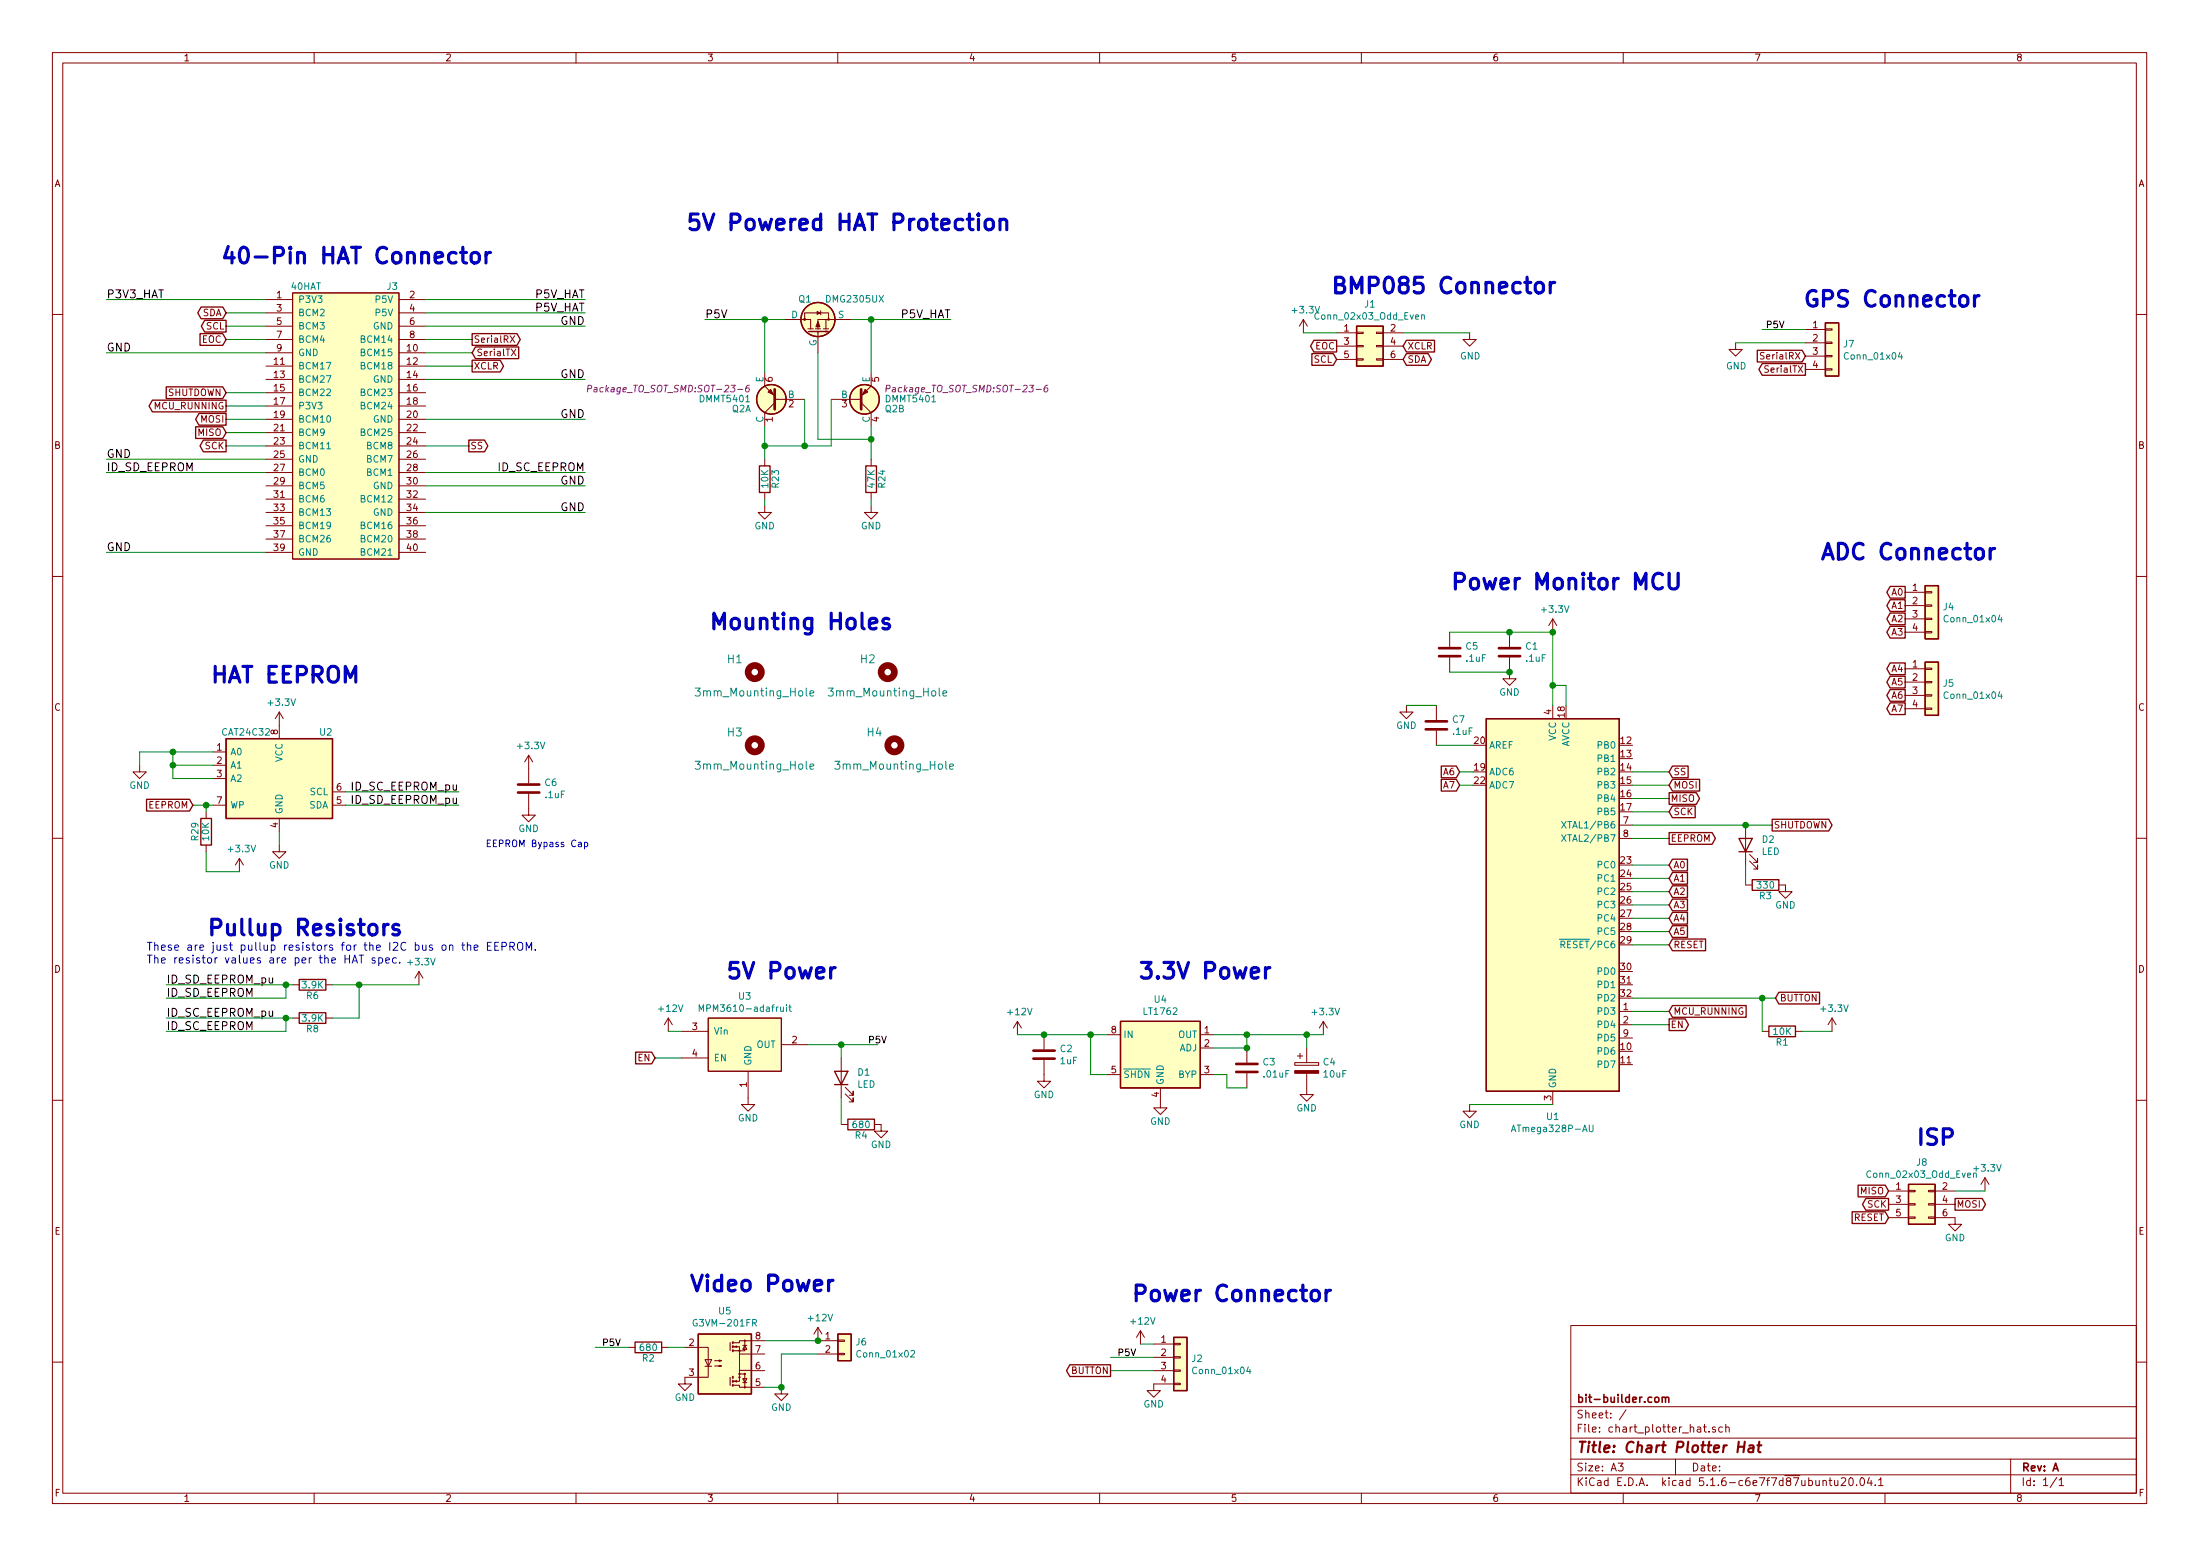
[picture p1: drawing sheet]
<svg xmlns="http://www.w3.org/2000/svg" width="420mm" height="297mm" viewBox="0 0 420 297" stroke-linecap="round" stroke-linejoin="round" font-family="sans-serif">
<g fill="none" stroke="#840000" stroke-width=".19">
<path d="M10 10h400v277h-400zM12 12h396v273.1h-396zM60 10v2M110 10v2M160 10v2M210 10v2M260 10v2M310 10v2M360 10v2M50.8 57.2h5.1M50.8 59.7h5.1M55.9 55.9h20.3v50.8h-20.3z"/>
<path d="M76.2 57.2h5.1M76.2 59.7h5.1M156.7 59.3v.8M10 60h2M50.8 67.3h5.1M50.8 69.9h5.1M50.8 72.4h5.1M50.8 75h5.1M50.8 77.5h5.1M50.8 62.3h5.1M50.8 64.8h5.1M76.2 67.3h5.1"/>
<path d="M76.2 69.9h5.1M76.2 72.4h5.1M76.2 75h5.1M76.2 77.5h5.1M76.2 62.3h5.1M76.2 64.8h5.1M97.4 64.1l.9 1.3M97.7 66.6l.8 1.3M98.3 64.1l-.9 1.3M98.5 66.6l-.8 1.3M146 71.2v2.5l2 1.9M148 76.9l-2 1.9v2.5"/>
<path d="M148 76.2h5.7M149.9 61h4.9v1.8M153.7 61v-1.3h4.5v1.3M154.3 62.8h1M155.7 62.8h1M156.2 63.5v3.8M157.2 62.8h1M157.7 61v1.8M158.7 76.2h5.8M162.6 61h-6.4v1.8M164.5 76.9l1.9 1.9v2.5M166.4 71.2v2.5l-1.9 1.9"/>
<path d="M248.9 61l-.7 1.3M248.9 61v2.5M248.9 61l.8 1.3M255.3 63.5h3.8M255.3 66.1h3.8M255.3 68.6h3.8M259.1 68.5h1.2v.2h-1.2zM259.1 63.4h1.2v.3h-1.2zM259.1 65.9h1.2v.3h-1.2zM262.9 68.5h1.3v.2h-1.3zM262.9 63.4h1.3v.3h-1.3zM262.9 65.9h1.3v.3h-1.3z"/>
<path d="M264.2 63.5h3.8M264.2 66.1h3.8M264.2 68.6h3.8M280.7 63.5v1.3h1.2l-1.2 1.3-1.3-1.3h1.3M331.5 65.4v1.3h1.2l-1.2 1.3-1.3-1.3h1.3M336.9 67.3h-.5l-.2 .1v.4l.6 .2 .1 .3-.2 .2h-.5M344.8 62.9h3.8M344.8 65.4h3.8M344.8 68h3.8M344.8 70.5h3.8M348.6 70.4h1.3v.2h-1.3zM348.6 67.9h1.3v.2h-1.3z"/>
<path d="M348.6 62.8h1.3v.2h-1.3zM348.6 65.3h1.3v.3h-1.3zM408 60h2M50.8 80h5.1M50.8 82.6h5.1M50.8 85.1h5.1M50.8 87.7h5.1M50.8 90.2h5.1M50.8 92.7h5.1M50.8 95.3h5.1M50.8 97.8h5.1M76.2 80h5.1"/>
<path d="M76.2 82.6h5.1M76.2 85.1h5.1M76.2 87.7h5.1M76.2 90.2h5.1M76.2 92.7h5.1M76.2 95.3h5.1M76.2 97.8h5.1M146 96.6v1.2h1.3l-1.3 1.3-1.2-1.3h1.2M146 87.7v1.2M146 94v1.3M166.4 96.6v1.2h1.2l-1.2 1.3-1.3-1.3h1.3M166.4 87.7v1.2"/>
<path d="M166.4 94v1.3M10 110h2M50.8 100.4h5.1M50.8 102.9h5.1M50.8 105.4h5.1M76.2 100.4h5.1M76.2 102.9h5.1M76.2 105.4h5.1M296.5 118.1l-.7 1.3M296.5 118.1v2.6M296.5 118.1l.8 1.3M363.9 113.1h3.8"/>
<path d="M363.9 115.6h3.8M363.9 118.1h3.8M367.7 118h1.2v.3h-1.2zM367.7 112.9h1.2v.3h-1.2zM367.7 115.5h1.2v.2h-1.2zM408 110h2M53.3 135.9l-.7 1.3M53.3 135.9v5.1M53.3 135.9l.8 1.3M268.6 134.7v1.2h1.3l-1.3 1.3-1.3-1.3h1.3M274.3 134.7v2.8M274.3 139.5v2.8"/>
<path d="M276.9 120.7v2.8M276.9 125.5v2.8M288.3 125.5v4.1h1.3l-1.3 1.2-1.3-1.2h1.3M288.3 120.7v2.8M296.5 134.7v2.5M363.9 127.7h3.8M363.9 130.2h3.8M363.9 132.8h3.8M363.9 135.3h3.8M363.9 120.7h3.8M367.7 135.2h1.2v.2h-1.2zM367.7 132.6h1.2v.3h-1.2z"/>
<path d="M367.7 127.5h1.2v.3h-1.2zM367.7 130.1h1.2v.2h-1.2zM367.7 120.6h1.2v.2h-1.2zM26.7 146.1v1.3h1.2l-1.2 1.2-1.3-1.2h1.3M39.4 155v1.2M40.6 143.5h2.6M40.6 146.1h2.6M40.6 148.6h2.6M40.6 153.7h2.6M53.3 156.2v2.6M63.5 153.7h2.5M63.5 151.2h2.5"/>
<path d="M101 151.5v4.1h1.2l-1.2 1.3-1.3-1.3h1.3M101 144.2l-.8 1.3M101 144.2v5.3M101 144.2l.7 1.3M309.2 157.5h2.6M333.4 157.5v7.6M10 160h2M39.4 161.3v1.3M45.7 163.9l-.7 1.2M45.7 163.9v2.5M45.7 163.9l.8 1.2M53.3 161.3v1.3h1.3l-1.3 1.3-1.2-1.3h1.2"/>
<path d="M309.2 160.1h2.6M333.4 168.9h1.2M334.1 164.4l1.6 1.5v-.8v.8h-.8M334.1 163.1l1.6 1.5v-.7v.7h-.8M339.7 168.9h1.3v1.3h1.3l-1.3 1.3-1.3-1.3h1.3M408 160h2M55.9 188h1.2M55.9 194.3h1.2M62.2 188h1.3M62.2 194.3h1.3M80 185.5l-.8 1.2M80 185.5v2.5"/>
<path d="M80 185.5l.8 1.2M127.6 194.3l-.7 1.3M127.6 194.3v2.6M127.6 194.3l.8 1.3M130.2 196.9h5.1M135.3 194.3h13.9v10.2h-13.9zM149.2 199.4h5.1M194.3 195l-.8 1.3M194.3 195v2.5M194.3 195l.8 1.3M199.4 197.5v2.8M211.5 197.5h2.5"/>
<path d="M229.2 197.5h2.6M252.7 195l-.7 1.3M252.7 195v2.5M252.7 195l.8 1.3M309.2 193.1h2.6M309.2 195.6h2.6M309.2 198.2h2.6M336.5 196.9h1.3M342.9 196.9h1.3M349.9 194.3l-.8 1.3M349.9 194.3v2.6M349.9 194.3l.7 1.3"/>
<path d="M10 210h2M130.2 202h5.1M142.9 204.5v6.4h1.2l-1.2 1.2-1.3-1.2h1.3M160.7 214.7h1.2M160.7 202v7.6M161.4 208.8l1.5 1.5v-.7v.7h-.7M161.4 207.6l1.5 1.5v-.8v.8h-.7M167 214.7h1.3v1.2h1.2l-1.2 1.3-1.3-1.3h1.3M199.4 202.3v4.1h1.3l-1.3 1.3-1.3-1.3h1.3M211.5 205.1h2.5M221.6 207.7v3.8h1.3l-1.3 1.3-1.3-1.3h1.3M229.2 200.1h2.6"/>
<path d="M229.2 205.1h2.6M238.1 200.1v2.8M238.1 204.9v2.8M247.3 202.9h4.5v.5h-4.5zM247.8 201.6h1M248.3 201.1v1M249.6 204.9v4.1h1.2l-1.2 1.2-1.3-1.2h1.3M249.6 200.1v2.8M280.7 210.9v1.2h1.2l-1.2 1.3-1.3-1.3h1.3M296.5 208.3v2.6M408 210h2M360.7 227.4h3.8"/>
<path d="M360.7 229.9h3.8M360.7 232.4h3.8M364.5 232.3h1.3v.3h-1.3zM364.5 227.2h1.3v.3h-1.3zM364.5 229.8h1.3v.2h-1.3zM368.3 232.3h1.3v.3h-1.3zM368.3 227.2h1.3v.3h-1.3zM368.3 229.8h1.3v.2h-1.3zM369.6 232.4h3.8v1.3h1.2l-1.2 1.3-1.3-1.3h1.3M369.6 227.4h3.8M369.6 229.9h3.8M379.1 224.8l-.8 1.3"/>
<path d="M379.1 224.8v2.6M379.1 224.8l.8 1.3M120 257.2h1.3M126.4 257.2h1.2M130.8 257.2h4.5v5.7h-4.5v1.3h1.3l-1.3 1.3-1.3-1.3h1.3M134.6 259.5h1.3l-.6 1.3zM136.5 259.8h1.2l-.3 .1v-.3l.3 .2M140 257.8h1.2M140.1 257.1h1.1v6.6h-1.1M140.2 257.1l.5-.1v.2zM141.2 258.5h4.8M141.9 256.8h.7"/>
<path d="M142.2 255.9v2h-1M142.2 256.8l.4 .8h-.7zM146 255.9h-4.8v.4h-1.1M156.2 253.4v2.5h3.8M156.2 258.5h3.8M156.2 253.4l-.8 1.3M156.2 253.4l.8 1.3M160 258.4h1.3v.2h-1.3zM160 255.8h1.3v.3h-1.3zM217.8 254l-.8 1.3M217.8 254v2.6M217.8 254l.8 1.3"/>
<path d="M220.3 256.6h3.9M220.3 259.1h3.9M224.2 256.4h1.2v.3h-1.2zM224.2 259h1.2v.2h-1.2zM300 253h108v32.1h-108zM10 260h2M134.6 260.8h1.3M136.5 260.8h1.2l-.3 .1v-.3l.3 .2M140.1 264.5h1.1v.3h4.8M140.2 263.7l.5-.1v.2zM141.2 262.3h1v2.5M141.2 261.6h2.3"/>
<path d="M141.9 263.2h.7l-.4 .7zM141.9 263.9h.7M143.5 261.7h2.5M149.2 264.8v1.3h1.3l-1.3 1.3-1.2-1.3h1.2M220.3 261.7h3.9M224.2 264.1h1.2v.2h-1.2zM224.2 261.5h1.2v.3h-1.2zM224.2 264.2h-3.9v1.3h1.3l-1.3 1.2-1.2-1.2h1.2M300 278.5h108M300 274.5h108M300 268.5h108M309 279.3h1l-.5 .6 .4 .1v.7l-.2 .1-.7-.1"/>
<path d="M310.5 269.1l-1.2 2M320 278.5v3M325.3 272.4h.6M325.5 271.9v1.3l.4 .2M326.4 273.3v.1M327.6 272.5a.37 .37 0 0 0-.6 .1l.1 .2 .5 .2 .1 .1-.2 .3-.5-.1M329 272.5l-.5-.1-.3 .3 .1 .6 .2 .1 .5-.1M329.6 272.5h.1a.37 .37 0 0 1 .6 .1v.8M329.6 271.9v1.5M384 278.5v6.6M408 260h2M60 285.1v1.9"/>
<path d="M110 285.1v1.9M160 285.1v1.9M210 285.1v1.9M260 285.1v1.9M300 281.5h108M310 285.1v1.9M348.2 282.7l.2-.1 .3 .1 .1 .9M349.3 282.6h.6M349.5 282.1v1.3l.4 .2M350.4 282.6v.9l.4 .1 .2-.1M351 282.6v1M351.6 282.3l.6-.2 .3 .4-.9 1.1h.9"/>
<path d="M353.2 282.3l.4-.2a.94 .94 0 0 1 0 1.5l-.5-.3v-.6zM354.6 283.5v.1M355.4 282.2l.2-.1a.8 .8 0 0 1 .5 .8 .8 .8 0 0 1-.5 .7 1 1 0 0 1-.2-1.4zM357 282l-.4 1.1h1M357.4 282.6v1M358.1 283.5v.1M358.8 282.5l.4-.4v1.5M358.8 283.6h.8M360 285.1v1.9M392.8 282l-1.3 2M393.2 282.5l.5-.4v1.5M393.2 283.6h.9"/>
<circle cx="141.2" cy="257.8" r=".13"/>
<circle cx="142.2" cy="255.9" r=".13"/>
<circle cx="141.2" cy="262.9" r=".13"/>
<circle cx="141.2" cy="262.3" r=".13"/>
<circle cx="142.2" cy="264.8" r=".13"/>
<circle cx="142.2" cy="262.3" r=".13"/>
</g>
<path d="M332 276.2h1.1M332.1 275.2l-.3 2M333.2 275.2l-.2 2M334.1 276h.7v1.2M334.9 276.4l-.7 .1a.41 .41 0 0 0-.3 .3 .41 .41 0 0 0 .2 .4l.7-.1M335.6 275.9h.8M336 275.2l-.2 1.7 .1 .2 .3 .1" fill="none" stroke="#840000" stroke-width=".41"/>
<path d="M316.1 266.8l.2-.1 .4 .1v.8l-.2 .1-.4-.1zM317.4 266.8l.3-.1 .3 .1 .1 .9M317.4 266.7v1M318.1 266.9a.34 .34 0 0 1 .3-.2 .34 .34 0 0 1 .3 .2v.8" fill="none" stroke="#840000" stroke-width=".3"/>
<g fill="#ffffc2" stroke="#ffffc2" stroke-width=".19">
<path d="M160 254.7h2.6v5.1h-2.6z"/>
<path d="M214 195h15.2v12.7h-15.2z"/>
<path d="M283.8 137.2h25.4v71.1h-25.4z"/>
<path d="M259.1 62.3h5.1v7.6h-5.1z"/>
<path d="M367.7 126.4h2.5v10.2h-2.5z"/>
<path d="M367.7 111.8h2.5v10.2h-2.5z"/>
<path d="M133.3 254.7h10.2v11.4h-10.2z"/>
<path d="M135.3 194.3h13.9v10.2h-13.9z"/>
<path d="M224.2 255.3h2.5v10.2h-2.5z"/>
<path d="M364.5 226.1h5.1v7.6h-5.1z"/>
<path d="M348.6 61.6h2.6v10.2h-2.6z"/>
<path d="M43.2 141h20.3v15.2h-20.3z"/>
<path d="M55.9 55.9h20.3v50.8h-20.3z"/>
<circle cx="165.1" cy="76.2" r="2.82"/>
<circle cx="147.3" cy="76.2" r="2.82"/>
<circle cx="156.2" cy="61" r="3.3"/>
</g>
<g fill="none" stroke="#840000" stroke-width=".25">
<path d="M38.4 58.6h4.1l.7 1.1-.7 1.1h-4.1l-.6-1.1zM29.1 76.4h14.1v2.2h-14.1l-.6-1.1zM31.7 73.8h10.8l.7 1.2-.7 1.1h-10.8zM38 78.9h5.2v2.3h-5.2l-.6-1.2zM38.2 63.7h4.3l.7 1.1-.7 1.1h-4.3zM39.1 61.1h4.1v2.3h-4.1l-.6-1.1zM90.2 63.7h8.5l.7 1.1-.7 1.1h-8.5zM90.2 68.8h5.3l.7 1.1-.7 1.1h-5.3zM90.8 66.2h8.3v2.3h-8.3l-.6-1.2zM154.4 63.3h3.7h-.5h.3M156.2 63.3v.2M250.5 67.5h4.1l.7 1.1-.7 1.1h-4.1z"/>
<path d="M250.9 65h4.4v2.2h-4.4l-.6-1.1zM259.1 62.3h5.1v7.6h-5.1zM268.6 65h5.4v2.2h-5.4l-.6-1.1zM268.6 67.5h4.1l.7 1.1-.7 1.1h-4.1l-.6-1.1zM335.6 66.9h8.6l.6 1.1-.6 1.1h-8.6zM336.5 69.4h8.3v2.2h-8.3l-.6-1.1zM348.6 61.6h2.6v10.2h-2.6zM37.4 81.5h5.1l.7 1.1-.7 1.1h-5.1zM38.8 84h4.4v2.2h-4.4l-.6-1.1zM89.5 84h3l.7 1.1-.7 1.1h-3zM145 88.9h2.1v5.1h-2.1zM165.4 88.9h2v5.1h-2z"/>
<path d="M361 111.9h2.9v2.3h-2.9l-.7-1.1zM361 119.6h2.9v2.2h-2.9l-.7-1.1zM361 117h2.9v2.3h-2.9l-.7-1.2zM361 114.5h2.9v2.2h-2.9l-.7-1.1zM367.7 111.8h2.5v10.2h-2.5zM283.8 137.2h25.4v71.1h-25.4zM361 134.2h2.9v2.2h-2.9l-.7-1.1zM361 131.6h2.9v2.3h-2.9l-.7-1.1zM361 129.1h2.9v2.2h-2.9l-.7-1.1zM361 126.6h2.9v2.2h-2.9l-.7-1.1zM367.7 126.4h2.5v10.2h-2.5zM28 152.6h8.2l.6 1.1-.6 1.1h-8.2z"/>
<path d="M38.4 156.2h2v5.1h-2zM43.2 141h20.3v15.2h-20.3zM275.3 148.8h2.8l.7 1.1-.7 1.1h-2.8zM275.3 146.2h2.8l.7 1.2-.7 1.1h-2.8zM318.8 158.9h8.2l.6 1.2-.6 1.1h-8.2zM318.8 151.3h5.2l.6 1.1-.6 1.2h-5.2zM319.4 148.8h5.2v2.2h-5.2l-.6-1.1zM319.4 146.2h3v2.3h-3l-.6-1.1zM319.4 153.9h4.3v2.2h-4.3l-.6-1.1zM338.5 156.4h10.7l.7 1.1-.7 1.1h-10.7zM319.4 176.7h2.9v2.3h-2.9l-.6-1.2zM319.4 174.2h2.9v2.2h-2.9l-.6-1.1z"/>
<path d="M319.4 171.6h2.9v2.3h-2.9l-.6-1.1zM319.4 179.3h6.3v2.2h-6.3l-.6-1.1zM319.4 164h2.9v2.3h-2.9l-.6-1.2zM319.4 166.6h2.9v2.2h-2.9l-.6-1.1zM319.4 169.1h2.9v2.2h-2.9l-.6-1.1zM332.1 160.1h2.5l-1.2 2.5zM332.1 162.6h2.5M334.6 167.9h5.1v2.1h-5.1zM57.1 187h5.1v2h-5.1zM57.1 193.3h5.1v2.1h-5.1zM214 195h15.2v12.7h-15.2zM318.8 194.5h3l.7 1.1-.7 1.1h-3z"/>
<path d="M319.4 192h14.1v2.2h-14.1l-.6-1.1zM337.8 195.9h5.1v2h-5.1zM339.7 189.4h7.8v2.3h-7.8l-.6-1.2zM121.4 200.8h3.1l.6 1.2-.6 1.1h-3.1zM159.4 204.5h2.5l-1.2 2.5zM159.4 207h2.5M161.9 213.7h5.1v2h-5.1zM353.7 231.3h6.3l.7 1.1-.7 1.2h-6.3zM354.9 226.2h5.1l.7 1.2-.7 1.1h-5.1zM356.3 228.8h4.4v2.2h-4.4l-.6-1.1zM364.5 226.1h5.1v7.6h-5.1zM373.4 228.8h5.2l.6 1.1-.6 1.1h-5.2z"/>
<path d="M121.3 256.2h5.1v2h-5.1zM133.3 254.7h10.2v11.4h-10.2zM160 254.7h2.6v5.1h-2.6zM224.2 255.3h2.5v10.2h-2.5zM204.3 260.5h7.8v2.3h-7.8l-.6-1.1z"/>
<circle cx="147.3" cy="76.2" r="2.82"/>
<circle cx="156.2" cy="61" r="3.3"/>
<circle cx="165.1" cy="76.2" r="2.82"/>
</g>
<g fill="none" stroke="#008484" stroke-width=".19">
<path d="M271.5 60.2l.2-.1 .3 .1v.7M271.5 60.1v.8M362.9 67.2l-.3 .9h.7M363.2 67.7v.9M62.4 85.7h.7M381.9 117.4l-.3 .9h.8M382.2 117.9v.8M154.7 132.4l.7-.2-.1-.3h-.4l-.2 .2 .1 .7h.5M180.1 132.4l.7-.2-.1-.3h-.4l-.2 .2 .1 .7h.5M381.9 132l-.3 .9h.8M382.2 132.5v.8M154.7 146.3l.7-.1-.1-.3-.4-.1-.2 .2 .1 .8h.5"/>
<path d="M181.4 146.3l.7-.1-.1-.3-.4-.1-.2 .2v.8h.6M298.2 156.8l.9 1.3M298.2 159.3l.9 1.3M299.1 156.8l-.9 1.3M299.1 159.3l-.9 1.3M297.8 179.3h1.3M133.5 193.1v-1.3l.4 .9 .5-.9v1.3M150.2 191.8v.1M150.2 192.2v.9M150.6 192.2h.5M150.8 191.8v1.1l.3 .2M298.1 180.3h.6l.2-.2-.1-.3-.7-.1v1.2"/>
<path d="M298.4 180.3l.5 .6M288.6 216l.5-1.2 .4 1.2M288.8 215.7h.6M303.5 214.8v1l.3 .2h.2l.2-.2v-1M376.9 224.1l.2-.2 .3 .1v.8M376.9 223.9v.9M133.1 252a.59 .59 0 0 0-.7 .5 .59 .59 0 0 0 .7 .6v-.5h-.2M143.7 252.5h.6l.2-.2-.1-.3-.7-.1v1.2M144 252.5l.5 .6M174 257.9l.4-.1 .3 .4-.8 .9h.8M238.4 260.9l-.3 .9h.8M238.7 261.4v.8"/>
</g>
<path d="M272.3 139.2h4.1M272.3 137.7h4.1M274.8 125.3h4.1M274.8 123.7h4.1M286.3 125.3h4M286.3 123.7h4M98.9 151.3h4.1M98.9 149.8h4.1M197.4 202.1h4M197.4 200.6h4M236.1 204.6h4.1M236.1 203.1h4.1" fill="none" stroke="#840000" stroke-width=".51"/>
<g fill="#840000" stroke="#840000" stroke-width=".19">
<path d="M247.3 204.4h4.5v.5h-4.5z"/>
<path d="M165.2 74.3l.5 .5-1 .5z"/>
<path d="M147.2 74.3l.5 1-1-.5z"/>
<path d="M156.2 61.4l.4 1h-.8z"/>
<path d="M156.1 59.5l.6 .3-.6 .2z"/>
<circle cx="158.2" cy="61" r=".15"/>
<circle cx="153.7" cy="61" r=".18"/>
</g>
<path d="M139.4 256.3v1.5M139.4 262.9v1.6" fill="none" stroke="#840000" stroke-width=".2"/>
<path d="M140 257.7v.3M140 257v.2M140 256.2v.2M140 264.3v.3M140 263.6v.2M140 262.8v.3" fill="none" stroke="#840000" stroke-width=".36"/>
<g fill="none" stroke="#840000" stroke-width="1.3">
<circle cx="144.1" cy="128.3" r="1.27"/>
<circle cx="169.5" cy="128.3" r="1.27"/>
<circle cx="144.1" cy="142.3" r="1.27"/>
<circle cx="170.8" cy="142.3" r="1.27"/>
</g>
<g fill="#840000" stroke="#840000" stroke-width=".51">
<path d="M164.5 74.3v3.8z"/>
<path d="M148 74.3v3.8z"/>
</g>
<path d="M112.2 74.2h.7l.1-.5-.7-.2-.1 1.3M143.1 73.5l-.5 .2-.2 .4 .1 .7h.5l.1-.5-.1-.2-.3-.1-.3 .3M169.2 74.2h.6l.2-.5-.7-.2-.1 1.3M200.1 73.5l-.5 .2-.2 .4 .1 .7h.4l.2-.5-.1-.2-.3-.1-.3 .3" fill="none" stroke="#840084" stroke-width=".19"/>
<g fill="none" stroke="#008400" stroke-width=".19">
<path d="M20.3 57.2h30.5M43.2 59.7h7.6M81.3 59.7h30.5M81.3 57.2h30.5M20.3 67.3h30.5M43.2 64.8h7.6M43.2 62.3h7.6M43.2 75h7.6M43.2 77.5h7.6M81.3 64.8h8.9M81.3 62.3h30.5M81.3 69.9h8.9"/>
<path d="M81.3 67.3h8.9M81.3 72.4h30.5M134.6 61h15.3M146 61v10.2M153.7 76.2v8.9M156.2 67.3v16.6h10.2M158.7 76.2v8.9h-12.7M162.6 61h19M166.4 61v10.2M248.9 63.5h6.4M268 63.5h12.7M331.5 65.4h13.3"/>
<path d="M336.5 62.9h8.3M20.3 90.2h30.5M20.3 87.7h30.5M43.2 85.1h7.6M43.2 82.6h7.6M43.2 80h7.6M81.3 85.1h8.2M81.3 80h30.5M81.3 90.2h30.5M81.3 92.7h30.5M81.3 97.8h30.5M146 81.3v6.4"/>
<path d="M146 95.3v1.3M166.4 81.3v6.4M166.4 95.3v1.3M20.3 105.4h30.5M268.6 134.7h5.7M276.9 120.7h19.6v14M276.9 128.3h11.4M296.5 130.8h2.6v3.9M33 143.5v5.1h7.6M33 146.1h7.6M36.8 153.7h3.8M39.4 153.7v1.3"/>
<path d="M40.6 143.5h-13.9v2.6M53.3 158.8v2.5M66 153.7h21.6M66 151.2h21.6M274.3 142.3h7M278.8 147.4h2.5M278.8 149.9h2.5M311.8 157.5h26.7M311.8 147.4h7M311.8 149.9h7M311.8 155h7M311.8 152.4h7"/>
<path d="M39.4 162.6v3.8h6.3M311.8 172.8h7M311.8 160.1h7M311.8 177.8h7M311.8 175.3h7M311.8 170.2h7M311.8 167.7h7M311.8 165.1h7M333.4 165.1v3.8M31.7 194.3h24.2M31.7 188h24.2M54.6 194.3v2.6h-22.9"/>
<path d="M54.6 188v2.5h-22.9M63.5 188h16.5M68.6 188v6.3h-5.1M127.6 196.9h2.6M154.3 199.4h13.3M160.7 199.4v2.6M194.3 197.5h17.2M208.3 197.5v7.6h3.2M231.8 197.5h20.9M238.1 197.5v2.6h-6.3M249.6 197.5v2.6M311.8 190.5h27.3"/>
<path d="M311.8 193.1h7M311.8 180.4h7M311.8 195.6h7M336.5 190.5v6.4M344.2 196.9h5.7M125.1 202h5.1M160.7 209.6v5.1M231.8 205.1h2.5v2.6h3.8M280.7 210.9h15.8M373.4 227.4h5.7M113.7 257.2h6.3M127.6 257.2h3.2"/>
<path d="M146 255.9h10.2M156.2 258.5h-7v6.3h-3.2M212.1 259.1h8.2M217.8 256.6h2.5M212.1 261.7h8.2"/>
</g>
<g fill="none" stroke="#0000c2" stroke-width=".61">
<path d="M88 48.2h1.1M88.4 47.2v2.6l.1 .2 .6 .2M90.1 48.5a.83 .83 0 0 1 1.4 .3v.8a.81 .81 0 0 1-.7 .6 .81 .81 0 0 1-.8-.6zM92.8 48.2v2M93.7 48.2a.77 .77 0 0 0-.9 .6M188.3 42.1a.81 .81 0 0 1 .8-.3 .81 .81 0 0 1 .6 .6v.9a.81 .81 0 0 1-.8 .6 .81 .81 0 0 1-.8-.6v-.9zM191 42.1a.76 .76 0 0 1 1.3 .2v1.6M191 41.8v2.1M293.3 54.2a.81 .81 0 0 1 .9-.3 .81 .81 0 0 1 .6 .6v.8a.81 .81 0 0 1-.8 .6 .81 .81 0 0 1-.8-.6v-.8zM296.1 53.9v2M296.9 53.9a.77 .77 0 0 0-.8 .6M377.1 56.5v2"/>
<path d="M378 56.5a.77 .77 0 0 0-.9 .5M169.7 118.2l-.7-.2-.4 .5 .2 .4 .9 .3 .2 .3-.2 .4-.2 .2h-.6l-.3-.2M318.8 109.4v2.4l.2 .5a.96 .96 0 0 0 1.3-.1l.2-.4v-2.4M348.1 106.7l1-3 1 3M348.4 105.9h1.4M74.1 176.5a.77 .77 0 0 0-.8 .5M76.1 176.6l-.7-.1-.4 .4 .2 .4 .9 .3 .2 .3-.2 .4-.2 .2h-.6l-.3-.2M158.6 184.7v2M159.5 184.7a.77 .77 0 0 0-.9 .6M241.7 184.7v2M242.5 184.7a.77 .77 0 0 0-.8 .6M158.2 244.4v2"/>
<path d="M159.1 244.4a.77 .77 0 0 0-.9 .6M250.5 246.6a.81 .81 0 0 1 .9-.3 .81 .81 0 0 1 .6 .6v.8a.81 .81 0 0 1-.8 .6 .81 .81 0 0 1-.8-.6v-.8zM253.2 246.3v2M254.1 246.3a.82 .82 0 0 0-.9 .6"/>
</g>
<g fill="none" stroke="#0000c2" stroke-width=".19">
<path d="M88.4 179.9v1.3l.3 .2M89.3 179.9v1.5M93.8 179.9h-.7v1.5h.7M95.2 179.9h-.7v1.5h.7M110.5 160.8h.5v.8M111 161.1h-.4l-.2 .2 .1 .3h.5M111.6 160.8h.4l.2 .2-.1 .6h-.5M111.6 160.8v1.3M67.3 183.9l.5-1.6 .5 1.6M67.4 183.4h.7M69 182.3v1.6M71.6 182.9l-.4-.1-.2 .2 .1 .3 .5 .1v.4h-.6"/>
<path d="M72.3 182.9l.5-.1 .3 .3v.5l-.2 .2h-.6M72.3 182.8v1.6M73.7 183.3l.7-.1-.1-.3-.4-.1-.2 .2v.8h.6M75.7 182.9l-.5-.1-.2 .3v.5l.1 .2h.6M76.3 183.7v.2M88.2 180.4h.5M89.3 180.5l.2-.1 .3 .1 .1 .9M90.6 180.9l.7-.1-.1-.3-.4-.1-.2 .2v.7h.6M93.1 180.6h.5M94.5 180.6h.5M95.9 180.7l.7-.1 .1-.2-.1-.4-.7-.1v1.5M97.4 180.7l.7-.1 .1-.2v-.4l-.8-.1v1.5"/>
<path d="M97.7 180.7l.5 .7M98.9 180.1l.3-.2a.53 .53 0 0 1 .6 .5v.5a.51 .51 0 0 1-.7 .4 1.14 1.14 0 0 1-.2-1.2zM100.5 181.4v-1.5l.5 1.1 .5-1.1v1.5M102.2 181.3v.1"/>
</g>
<g fill="#008400" stroke="#008400" stroke-width=".25">
<circle cx="166.4" cy="61" r=".51"/>
<circle cx="208.3" cy="197.5" r=".51"/>
<circle cx="160.7" cy="199.4" r=".51"/>
<circle cx="39.4" cy="153.7" r=".51"/>
<circle cx="156.2" cy="255.9" r=".51"/>
<circle cx="149.2" cy="264.8" r=".51"/>
<circle cx="33" cy="146.1" r=".51"/>
<circle cx="166.4" cy="83.9" r=".51"/>
<circle cx="288.3" cy="120.7" r=".51"/>
<circle cx="296.5" cy="120.7" r=".51"/>
<circle cx="288.3" cy="128.3" r=".51"/>
<circle cx="33" cy="143.5" r=".51"/>
<circle cx="333.4" cy="157.5" r=".51"/>
<circle cx="146.1" cy="61" r=".51"/>
<circle cx="296.5" cy="130.8" r=".51"/>
<circle cx="146.1" cy="85.1" r=".51"/>
<circle cx="238.1" cy="200.1" r=".51"/>
<circle cx="68.6" cy="188" r=".51"/>
<circle cx="153.7" cy="85.1" r=".51"/>
<circle cx="238.1" cy="197.5" r=".51"/>
<circle cx="54.6" cy="188" r=".51"/>
<circle cx="336.5" cy="190.5" r=".51"/>
<circle cx="199.4" cy="197.5" r=".51"/>
<circle cx="249.6" cy="197.5" r=".51"/>
<circle cx="54.6" cy="194.3" r=".51"/>
</g>
<g font-size="4.2" fill="#0000c2">
<text x="130.8" y="44">5V Powered HAT Protection</text>
<text x="41.9" y="50.4">40-Pin HAT Connector</text>
<text x="254" y="56.1">BMP085 Connector</text>
<text x="344.2" y="58.6">GPS Connector</text>
<text x="350.6" y="106.9">ADC Connector</text>
<text x="276.9" y="112.6">Power Monitor MCU</text>
<text x="135.3" y="120.2">Mounting Holes</text>
<text x="40" y="130.4">HAT EEPROM</text>
<text x="39.4" y="178.6">Pullup Resistors</text>
<text x="138.4" y="186.9">5V Power</text>
<text x="217.2" y="186.9">3.3V Power</text>
<text x="365.8" y="218.6">ISP</text>
<text x="131.4" y="246.6">Video Power</text>
<text x="215.9" y="248.5">Power Connector</text>
</g>
<text font-size="2.8" fill="#840000" x="301" y="277.3">Title: Chart Plotter Hat</text>
<g font-size="2.1">
<text x="20.3" y="56.9">P3V3_HAT</text>
<text x="102.2" y="59.5">P5V_HAT</text>
<text x="102.2" y="56.9">P5V_HAT</text>
<text x="107" y="62">GND</text>
<text x="134.6" y="60.7">P5V</text>
<text x="172.1" y="60.7">P5V_HAT</text>
<text x="20.3" y="67.1">GND</text>
<text x="107" y="72.2">GND</text>
<text x="107" y="79.8">GND</text>
<text x="20.3" y="90">ID_SD_EEPROM</text>
<text x="20.3" y="87.4">GND</text>
<text x="95.1" y="90">ID_SC_EEPROM</text>
<text x="107" y="92.5">GND</text>
<text x="107" y="97.6">GND</text>
<text x="20.3" y="105.2">GND</text>
<text x="67.2" y="150.9">ID_SC_EEPROM_pu</text>
<text x="67.2" y="153.5">ID_SD_EEPROM_pu</text>
<text x="31.7" y="187.7">ID_SD_EEPROM_pu</text>
<text x="31.7" y="190.3">ID_SD_EEPROM</text>
<text x="31.7" y="194.1">ID_SC_EEPROM_pu</text>
<text x="31.7" y="196.6">ID_SC_EEPROM</text>
</g>
<g font-size="2.1" fill="#008484">
<text x="139" y="126.6">H1</text>
<text x="164.4" y="126.6">H2</text>
<text x="133.4" y="133">3mm_Mounting_Hole</text>
<text x="158.8" y="133">3mm_Mounting_Hole</text>
<text x="139" y="140.6">H3</text>
<text x="165.7" y="140.6">H4</text>
<text x="133.4" y="146.9">3mm_Mounting_Hole</text>
<text x="160.1" y="146.9">3mm_Mounting_Hole</text>
</g>
<g font-size="2.1" fill="#0000c2">
<text x="27.9" y="181.5">These are just pullup resistors for the I2C bus on the EEPROM.</text>
<text x="27.9" y="183.9">The resistor values are per the HAT spec.</text>
</g>
<g font-size="2.1" fill="#840000">
<text x="301" y="267.8">bit-builder.com</text>
<text x="301" y="273.5">File: chart_plotter_hat.sch</text>
<text x="301" y="270.8">Sheet: /</text>
<text x="301" y="280.9">Size: A3</text>
<text x="323" y="280.9">Date:</text>
<text x="386" y="280.9">Rev: A</text>
<text x="301" y="283.7">KiCad E.D.A. kicad 5.1.6-c6e7f7d87ubuntu20.04.1</text>
<text x="386" y="283.7">Id: 1/1</text>
</g>
<g font-size="1.8" fill="#840000">
<text x="35" y="11.7">1</text>
<text x="85" y="11.7">2</text>
<text x="135" y="11.7">3</text>
<text x="185" y="11.7">4</text>
<text x="235" y="11.7">5</text>
<text x="285" y="11.7">6</text>
<text x="335" y="11.7">7</text>
<text x="385" y="11.7">8</text>
<text x="10.4" y="35.7">A</text>
<text x="408.4" y="35.7">A</text>
<text x="52.9" y="56.9">1</text>
<text x="52.9" y="59.5">3</text>
<text x="78.3" y="56.9">2</text>
<text x="78.3" y="59.5">4</text>
<text x="38.6" y="65.4">EOC</text>
<text x="38.7" y="60.4">SDA</text>
<text x="39.4" y="62.9">SCL</text>
<text x="52.9" y="62">5</text>
<text x="52.9" y="64.6">7</text>
<text x="78.3" y="62">6</text>
<text x="78.3" y="64.6">8</text>
<text x="90.4" y="65.4">SerialRX</text>
<text x="256.7" y="63.3">1</text>
<text x="256.7" y="65.8">3</text>
<text x="265.6" y="63.3">2</text>
<text x="265.6" y="65.8">4</text>
<text x="346.2" y="62.6">1</text>
<text x="346.2" y="65.2">2</text>
<text x="52.4" y="69.6">11</text>
<text x="52.9" y="67.1">9</text>
<text x="77.8" y="67.1">10</text>
<text x="77.8" y="69.6">12</text>
<text x="90.4" y="70.5">XCLR</text>
<text x="91" y="68">SerialTX</text>
<text x="251" y="69.3">SCL</text>
<text x="251.2" y="66.7">EOC</text>
<text x="256.7" y="68.4">5</text>
<text x="265.6" y="68.4">6</text>
<text x="268.8" y="66.7">XCLR</text>
<text x="268.8" y="69.3">SDA</text>
<text x="336.8" y="68.6">SerialRX</text>
<text x="337.5" y="71.2">SerialTX</text>
<text x="346.2" y="67.7">3</text>
<text x="346.2" y="70.3">4</text>
<text x="32" y="75.6">SHUTDOWN</text>
<text x="52.4" y="72.2">13</text>
<text x="52.4" y="74.7">15</text>
<text x="52.4" y="77.3">17</text>
<text x="77.8" y="72.2">14</text>
<text x="77.8" y="74.7">16</text>
<text x="77.8" y="77.3">18</text>
<text x="147.6" y="72.9" transform="rotate(-90 147.6 72.9)">6</text>
<text x="150.6" y="77.8">2</text>
<text x="160.8" y="77.8">3</text>
<text x="167.9" y="72.9" transform="rotate(-90 167.9 72.9)">5</text>
<text x="29.7" y="78.1">MCU_RUNNING</text>
<text x="37.9" y="83.2">MISO</text>
<text x="38.4" y="80.7">MOSI</text>
<text x="52.4" y="79.8">19</text>
<text x="52.4" y="82.3">21</text>
<text x="77.8" y="79.8">20</text>
<text x="77.8" y="82.3">22</text>
<text x="147.6" y="80.5" transform="rotate(-90 147.6 80.5)">1</text>
<text x="167.9" y="80.5" transform="rotate(-90 167.9 80.5)">4</text>
<text x="10.4" y="85.7">B</text>
<text x="39.2" y="85.8">SCK</text>
<text x="52.4" y="84.9">23</text>
<text x="52.4" y="87.4">25</text>
<text x="52.4" y="90">27</text>
<text x="77.8" y="84.9">24</text>
<text x="77.8" y="87.4">26</text>
<text x="77.8" y="90">28</text>
<text x="89.8" y="85.8">SS</text>
<text x="408.4" y="85.7">B</text>
<text x="52.4" y="92.5">29</text>
<text x="52.4" y="95">31</text>
<text x="77.8" y="92.5">30</text>
<text x="77.8" y="95">32</text>
<text x="52.4" y="97.6">33</text>
<text x="52.4" y="100.1">35</text>
<text x="77.8" y="97.6">34</text>
<text x="77.8" y="100.1">36</text>
<text x="52.4" y="102.7">37</text>
<text x="52.4" y="105.2">39</text>
<text x="77.8" y="102.7">38</text>
<text x="77.8" y="105.2">40</text>
<text x="361.3" y="113.7">A0</text>
<text x="365.3" y="112.8">1</text>
<text x="361.3" y="118.8">A2</text>
<text x="361.3" y="116.2">A1</text>
<text x="365.3" y="115.4">2</text>
<text x="365.3" y="117.9">3</text>
<text x="361.3" y="121.3">A3</text>
<text x="365.3" y="120.4">4</text>
<text x="361.3" y="130.8">A5</text>
<text x="361.3" y="128.3">A4</text>
<text x="365.3" y="127.4">1</text>
<text x="365.3" y="130">2</text>
<text x="10.4" y="135.7">C</text>
<text x="296.3" y="136.4" transform="rotate(-90 296.3 136.4)">4</text>
<text x="298.8" y="136.9" transform="rotate(-90 298.8 136.9)">18</text>
<text x="361.3" y="135.9">A7</text>
<text x="361.3" y="133.4">A6</text>
<text x="365.3" y="132.5">3</text>
<text x="365.3" y="135">4</text>
<text x="408.4" y="135.7">C</text>
<text x="41.4" y="143.3">1</text>
<text x="53.1" y="140.2" transform="rotate(-90 53.1 140.2)">8</text>
<text x="281.6" y="142">20</text>
<text x="309.5" y="142">12</text>
<text x="41.4" y="145.8">2</text>
<text x="41.4" y="148.4">3</text>
<text x="275.7" y="148">A6</text>
<text x="281.6" y="147.1">19</text>
<text x="281.6" y="149.6">22</text>
<text x="309.5" y="144.6">13</text>
<text x="309.5" y="147.1">14</text>
<text x="309.5" y="149.6">15</text>
<text x="319.6" y="148">SS</text>
<text x="28.4" y="154.3">EEPROM</text>
<text x="41.4" y="153.5">7</text>
<text x="64.3" y="153.5">5</text>
<text x="64.3" y="150.9">6</text>
<text x="275.7" y="150.5">A7</text>
<text x="309.5" y="152.2">16</text>
<text x="309.5" y="154.7">17</text>
<text x="319" y="153.1">MISO</text>
<text x="319.6" y="150.5">MOSI</text>
<text x="319.6" y="155.6">SCK</text>
<text x="53.1" y="158" transform="rotate(-90 53.1 158)">4</text>
<text x="310" y="157.3">7</text>
<text x="310" y="159.8">8</text>
<text x="319" y="160.7">EEPROM</text>
<text x="338.7" y="158.2">SHUTDOWN</text>
<text x="309.5" y="164.9">23</text>
<text x="309.5" y="167.4">24</text>
<text x="319.6" y="165.8">A0</text>
<text x="309.5" y="170">25</text>
<text x="309.5" y="172.5">26</text>
<text x="319.6" y="173.4">A3</text>
<text x="319.6" y="168.3">A1</text>
<text x="319.6" y="170.9">A2</text>
<text x="309.5" y="175">27</text>
<text x="309.5" y="177.6">28</text>
<text x="319.6" y="178.5">A5</text>
<text x="319.6" y="175.9">A4</text>
<text x="10.4" y="185.7">D</text>
<text x="309.5" y="180.1">29</text>
<text x="309.5" y="185.2">30</text>
<text x="319.6" y="181">RESET</text>
<text x="408.4" y="185.7">D</text>
<text x="309.5" y="187.7">31</text>
<text x="309.5" y="190.3">32</text>
<text x="339.9" y="191.2">BUTTON</text>
<text x="132.2" y="196.6">3</text>
<text x="212.2" y="197.3">8</text>
<text x="230" y="197.3">1</text>
<text x="310" y="192.8">1</text>
<text x="310" y="195.4">2</text>
<text x="310" y="197.9">9</text>
<text x="319" y="196.3">EN</text>
<text x="319.6" y="193.7">MCU_RUNNING</text>
<text x="121.8" y="202.6">EN</text>
<text x="132.2" y="201.7">4</text>
<text x="151.3" y="199.2">2</text>
<text x="230" y="199.8">2</text>
<text x="309.5" y="200.4">10</text>
<text x="309.5" y="203">11</text>
<text x="142.6" y="207.5" transform="rotate(-90 142.6 207.5)">1</text>
<text x="212.2" y="204.9">5</text>
<text x="221.4" y="209.4" transform="rotate(-90 221.4 209.4)">4</text>
<text x="230" y="204.9">3</text>
<text x="296.3" y="210.1" transform="rotate(-90 296.3 210.1)">3</text>
<text x="362.1" y="227.1">1</text>
<text x="371" y="227.1">2</text>
<text x="354" y="233.1">RESET</text>
<text x="355.4" y="228">MISO</text>
<text x="356.7" y="230.5">SCK</text>
<text x="362.1" y="229.7">3</text>
<text x="362.1" y="232.2">5</text>
<text x="371" y="229.7">4</text>
<text x="371" y="232.2">6</text>
<text x="373.6" y="230.5">MOSI</text>
<text x="10.4" y="235.7">E</text>
<text x="408.4" y="235.7">E</text>
<text x="131.6" y="257">2</text>
<text x="144.3" y="255.7">8</text>
<text x="157.6" y="255.7">1</text>
<text x="221.8" y="256.3">1</text>
<text x="131.6" y="262.7">3</text>
<text x="144.3" y="261.4">6</text>
<text x="144.3" y="258.2">7</text>
<text x="157.6" y="258.2">2</text>
<text x="204.5" y="262.3">BUTTON</text>
<text x="221.8" y="258.9">2</text>
<text x="221.8" y="261.4">3</text>
<text x="221.8" y="263.9">4</text>
<text x="144.3" y="264.6">5</text>
<text x="10.5" y="285.7">F</text>
<text x="35" y="286.7">1</text>
<text x="85" y="286.7">2</text>
<text x="135" y="286.7">3</text>
<text x="185" y="286.7">4</text>
<text x="235" y="286.7">5</text>
<text x="285" y="286.7">6</text>
<text x="335" y="286.7">7</text>
<text x="385" y="286.7">8</text>
<text x="408.5" y="285.7">F</text>
</g>
<g font-size="1.8" fill="#008484">
<text x="55.6" y="55.3">40HAT</text>
<text x="56.9" y="57.8">P3V3</text>
<text x="71.8" y="57.8">P5V</text>
<text x="74" y="55.3">J3</text>
<text x="152.6" y="57.7">Q1</text>
<text x="158" y="57.7">DMG2305UX</text>
<text x="247" y="59.8">+3.3V</text>
<text x="260.7" y="58.7">J1</text>
<text x="56.9" y="60.4">BCM2</text>
<text x="56.9" y="62.9">BCM3</text>
<text x="56.9" y="65.4">BCM4</text>
<text x="69.2" y="65.4">BCM14</text>
<text x="71.2" y="62.9">GND</text>
<text x="71.8" y="60.4">P5V</text>
<text x="151.1" y="60.7">D</text>
<text x="160.1" y="60.7">S</text>
<text x="251.6" y="61">Conn_02x03_Odd_Even</text>
<text x="56.9" y="70.5">BCM17</text>
<text x="56.9" y="68">GND</text>
<text x="69.2" y="68">BCM15</text>
<text x="69.2" y="70.5">BCM18</text>
<text x="156" y="66.1" transform="rotate(-90 156 66.1)">G</text>
<text x="278.8" y="68.6">GND</text>
<text x="329.6" y="70.5">GND</text>
<text x="352.1" y="66.3">J7</text>
<text x="352.6" y="68.6">Conn_01x04</text>
<text x="56.9" y="73.1">BCM27</text>
<text x="56.9" y="75.6">BCM22</text>
<text x="69.2" y="75.6">BCM23</text>
<text x="71.2" y="73.1">GND</text>
<text x="133.8" y="76.8">DMMT5401</text>
<text x="145.8" y="73" transform="rotate(-90 145.8 73)">E</text>
<text x="150.5" y="76">B</text>
<text x="160.7" y="76">B</text>
<text x="166.1" y="73" transform="rotate(-90 166.1 73)">E</text>
<text x="56.9" y="78.1">P3V3</text>
<text x="56.9" y="80.7">BCM10</text>
<text x="56.9" y="83.2">BCM9</text>
<text x="69.2" y="78.1">BCM24</text>
<text x="69.2" y="83.2">BCM25</text>
<text x="71.2" y="80.7">GND</text>
<text x="139.8" y="78.7">Q2A</text>
<text x="145.8" y="80.7" transform="rotate(-90 145.8 80.7)">C</text>
<text x="166.1" y="80.7" transform="rotate(-90 166.1 80.7)">C</text>
<text x="169.1" y="78.7">Q2B</text>
<text x="56.9" y="85.8">BCM11</text>
<text x="56.9" y="88.3">GND</text>
<text x="70.2" y="85.8">BCM8</text>
<text x="70.2" y="88.3">BCM7</text>
<text x="56.9" y="90.8">BCM0</text>
<text x="56.9" y="93.4">BCM5</text>
<text x="56.9" y="95.9">BCM6</text>
<text x="69.2" y="95.9">BCM12</text>
<text x="70.2" y="90.8">BCM1</text>
<text x="71.2" y="93.4">GND</text>
<text x="146.7" y="93.1" transform="rotate(-90 146.7 93.1)">10K</text>
<text x="148.8" y="93.1" transform="rotate(-90 148.8 93.1)">R23</text>
<text x="167.1" y="93.1" transform="rotate(-90 167.1 93.1)">47K</text>
<text x="169.1" y="93.1" transform="rotate(-90 169.1 93.1)">R24</text>
<text x="56.9" y="98.5">BCM13</text>
<text x="56.9" y="101">BCM19</text>
<text x="69.2" y="101">BCM16</text>
<text x="71.2" y="98.5">GND</text>
<text x="144.1" y="101.1">GND</text>
<text x="164.4" y="101.1">GND</text>
<text x="56.9" y="103.5">BCM26</text>
<text x="56.9" y="106.1">GND</text>
<text x="69.2" y="103.5">BCM20</text>
<text x="69.2" y="106.1">BCM21</text>
<text x="294.6" y="117">+3.3V</text>
<text x="371.2" y="116.5">J4</text>
<text x="371.6" y="118.8">Conn_01x04</text>
<text x="280" y="124">C5</text>
<text x="291.4" y="124">C1</text>
<text x="280.1" y="126.3">.1uF</text>
<text x="291.5" y="126.3">.1uF</text>
<text x="371.2" y="131.1">J5</text>
<text x="51.4" y="134.8">+3.3V</text>
<text x="277.4" y="138">C7</text>
<text x="286.3" y="132.8">GND</text>
<text x="371.6" y="133.4">Conn_01x04</text>
<text x="42.6" y="140.4">CAT24C32</text>
<text x="61.1" y="140.4">U2</text>
<text x="99" y="143">+3.3V</text>
<text x="266.6" y="139.2">GND</text>
<text x="277.5" y="140.3">.1uF</text>
<text x="284.4" y="142.9">AREF</text>
<text x="297.2" y="141.4" transform="rotate(-90 297.2 141.4)">VCC</text>
<text x="299.7" y="142.7" transform="rotate(-90 299.7 142.7)">AVCC</text>
<text x="305.3" y="142.9">PB0</text>
<text x="43.9" y="144.2">A0</text>
<text x="43.9" y="146.7">A1</text>
<text x="43.9" y="149.3">A2</text>
<text x="54" y="145.5" transform="rotate(-90 54 145.5)">VCC</text>
<text x="284.4" y="148">ADC6</text>
<text x="305.3" y="145.5">PB1</text>
<text x="305.3" y="148">PB2</text>
<text x="24.7" y="150.6">GND</text>
<text x="43.9" y="154.3">WP</text>
<text x="54" y="155.5" transform="rotate(-90 54 155.5)">GND</text>
<text x="59" y="154.3">SDA</text>
<text x="59.2" y="151.8">SCL</text>
<text x="104.1" y="150">C6</text>
<text x="104.2" y="152.4">.1uF</text>
<text x="284.4" y="150.5">ADC7</text>
<text x="305.3" y="150.5">PB3</text>
<text x="305.3" y="153.1">PB4</text>
<text x="305.3" y="155.6">PB5</text>
<text x="37.9" y="160.4" transform="rotate(-90 37.9 160.4)">R29</text>
<text x="39.9" y="160.4" transform="rotate(-90 39.9 160.4)">10K</text>
<text x="99" y="158.8">GND</text>
<text x="299.2" y="158.2">XTAL1/PB6</text>
<text x="299.2" y="160.7">XTAL2/PB7</text>
<text x="336.6" y="160.9">D2</text>
<text x="43.8" y="162.7">+3.3V</text>
<text x="51.4" y="165.8">GND</text>
<text x="305.3" y="165.8">PC0</text>
<text x="336.4" y="163.2">LED</text>
<text x="305.3" y="168.3">PC1</text>
<text x="305.3" y="170.9">PC2</text>
<text x="305.3" y="173.4">PC3</text>
<text x="335.7" y="169.6">330</text>
<text x="336.1" y="171.7">R3</text>
<text x="339" y="173.4">GND</text>
<text x="305.3" y="175.9">PC4</text>
<text x="305.3" y="178.5">PC5</text>
<text x="78.1" y="184.3">+3.3V</text>
<text x="298.9" y="181">RESET/PC6</text>
<text x="57.8" y="188.7">3.9K</text>
<text x="58.6" y="190.7">R6</text>
<text x="141.1" y="190.8">U3</text>
<text x="220.5" y="191.4">U4</text>
<text x="305.3" y="186.1">PD0</text>
<text x="305.3" y="188.6">PD1</text>
<text x="305.3" y="191.2">PD2</text>
<text x="57.8" y="195">3.9K</text>
<text x="58.6" y="197.1">R8</text>
<text x="125.9" y="193.2">+12V</text>
<text x="134.7" y="193.2">MPM3610-adafruit</text>
<text x="136.3" y="197.5">Vin</text>
<text x="192.6" y="193.8">+12V</text>
<text x="218.6" y="193.7">LT1762</text>
<text x="250.8" y="193.8">+3.3V</text>
<text x="305.3" y="193.7">PD3</text>
<text x="305.3" y="196.3">PD4</text>
<text x="338.7" y="197.6">10K</text>
<text x="347.9" y="193.2">+3.3V</text>
<text x="136.3" y="202.6">EN</text>
<text x="143.5" y="203.5" transform="rotate(-90 143.5 203.5)">GND</text>
<text x="144.5" y="200.1">OUT</text>
<text x="202.5" y="200.8">C2</text>
<text x="202.5" y="203.2">1uF</text>
<text x="214.5" y="198.2">IN</text>
<text x="225" y="198.2">OUT</text>
<text x="225.2" y="200.7">ADJ</text>
<text x="241.2" y="203.4">C3</text>
<text x="252.8" y="203.4">C4</text>
<text x="305.3" y="201.3">PD6</text>
<text x="305.3" y="203.9">PD7</text>
<text x="305.3" y="198.8">PD5</text>
<text x="339.2" y="199.6">R1</text>
<text x="163.7" y="207.7">LED</text>
<text x="163.9" y="205.3">D1</text>
<text x="197.4" y="209.6">GND</text>
<text x="214.5" y="205.8">SHDN</text>
<text x="222.2" y="207.2" transform="rotate(-90 222.2 207.2)">GND</text>
<text x="225.1" y="205.8">BYP</text>
<text x="241.4" y="205.7">.01uF</text>
<text x="252.9" y="205.7">10uF</text>
<text x="297.2" y="207.8" transform="rotate(-90 297.2 207.8)">GND</text>
<text x="140.9" y="214.1">GND</text>
<text x="163" y="215.4">680</text>
<text x="219.7" y="214.7">GND</text>
<text x="247.6" y="212.2">GND</text>
<text x="278.7" y="215.4">GND</text>
<text x="295.4" y="213.8">U1</text>
<text x="163.3" y="217.4">R4</text>
<text x="166.3" y="219.2">GND</text>
<text x="289.4" y="216.1">ATmega328P-AU</text>
<text x="357" y="224.9">Conn_02x03_Odd_Even</text>
<text x="366.1" y="222.5">J8</text>
<text x="377.1" y="223.7">+3.3V</text>
<text x="371.4" y="236.9">GND</text>
<text x="137.3" y="250.9">U5</text>
<text x="122.4" y="257.9">680</text>
<text x="133" y="253.2">G3VM-201FR</text>
<text x="154.5" y="252.2">+12V</text>
<text x="163.5" y="256.8">J6</text>
<text x="216.1" y="252.9">+12V</text>
<text x="122.7" y="259.9">R2</text>
<text x="164" y="259.1">Conn_01x02</text>
<text x="227.7" y="260">J2</text>
<text x="228.1" y="262.3">Conn_01x04</text>
<text x="128.9" y="267.4">GND</text>
<text x="147.3" y="269.3">GND</text>
<text x="218.4" y="268.7">GND</text>
</g>
<g font-size="1.8">
<text x="337.2" y="62.6">P5V</text>
<text x="165.7" y="199.2">P5V</text>
<text x="114.9" y="257">P5V</text>
<text x="213.4" y="258.9">P5V</text>
</g>
<g font-size="1.8" fill="#840084">
<text x="113.5" y="74.9">Package_TO_SOT_SMD:SOT-23-6</text>
<text x="169.3" y="76.8">DMMT5401</text>
<text x="170.5" y="74.9">Package_TO_SOT_SMD:SOT-23-6</text>
</g>
<text font-size="1.8" fill="#0000c2" x="92.7" y="161.7">EEPROM Bypass Cap</text>
</svg>
